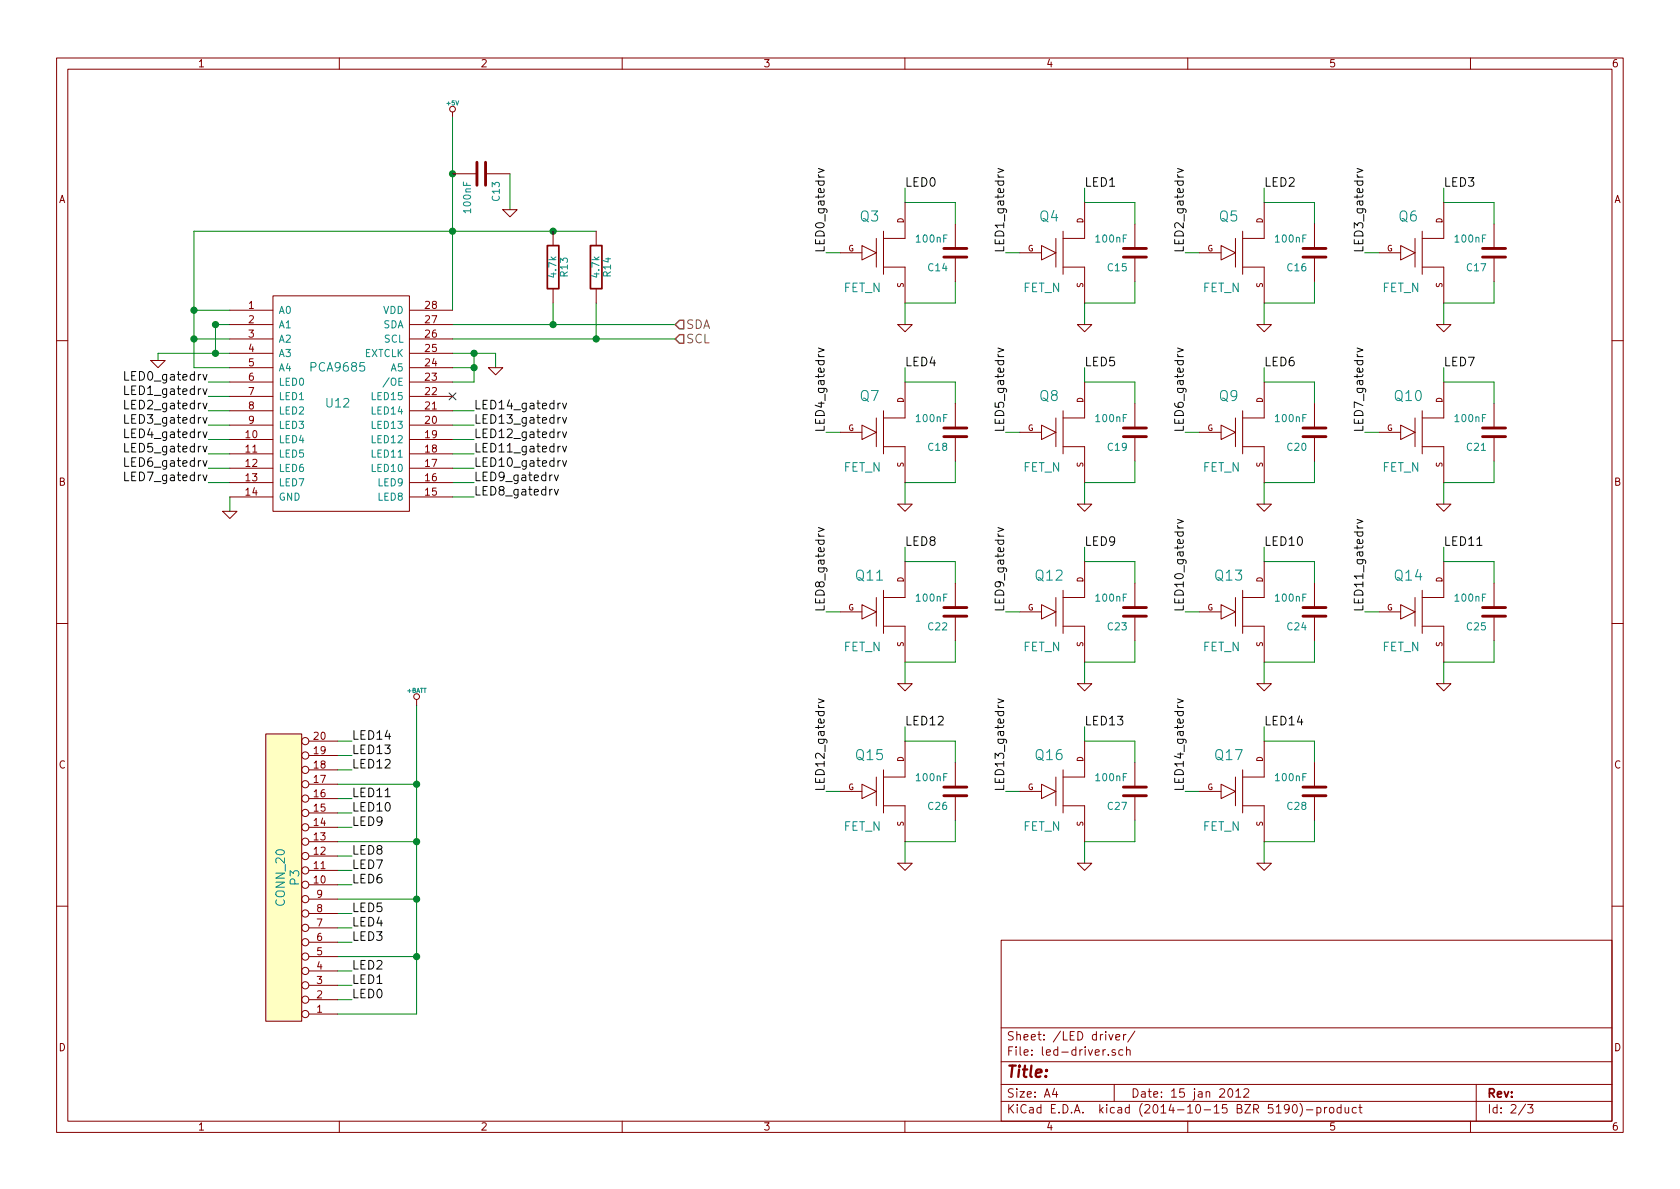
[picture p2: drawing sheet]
<svg xmlns="http://www.w3.org/2000/svg" width="297mm" height="210mm" viewBox="0 0 297 210" stroke-linecap="round" stroke-linejoin="round" font-family="sans-serif">
<g fill="none" stroke="#840000" stroke-width=".18">
<path d="M10 10.3h277v189.9h-277zM12 12.2h273v186.1h-273zM60 10.3v1.9M80 19.8v.8M110 10.3v1.9M160 10.3v1.9M210 10.3v1.9M260 10.3v1.9M80 30.7h4.3M85.9 30.7h4.3M88.9 37.1h2.5l-1.2 1.2zM160 35.8v6.4h-3.8"/>
<path d="M168.9 39.6v4.3M191.8 35.8v6.4h-3.8M200.7 39.6v4.3M223.5 35.8v6.4h-3.8M232.4 39.6v4.3M255.3 35.8v6.4h-3.8M264.2 39.6v4.3M40.6 54.9h7.7M40.6 57.4h7.7M40.6 59.9h7.7M48.3 52.3h24.1v38.1h-24.1zM72.4 54.9h7.6"/>
<path d="M72.4 57.4h7.6M72.4 59.9h7.6M97.8 40.9v2.5M97.8 51v2.6M105.4 40.9v2.5M105.4 51v2.6M148.6 44.7h3.8M152.4 43.4l2.5 1.3-2.5 1.3zM154.9 42.2v5M156.2 47.2h3.8v6.4M156.2 40.9v7.6M158.7 57.4h2.6l-1.3 1.3z"/>
<path d="M168.9 45.5v4.3M180.3 44.7h3.8M184.1 43.4l2.6 1.3-2.6 1.3zM186.7 42.2v5M188 40.9v7.6M188 47.2h3.8v6.4M190.5 57.4h2.5l-1.2 1.3zM200.7 45.5v4.3M212.1 44.7h3.8M215.9 43.4l2.5 1.3-2.5 1.3zM218.4 42.2v5M219.7 40.9v7.6"/>
<path d="M219.7 47.2h3.8v6.4M222.2 57.4h2.6l-1.3 1.3zM232.4 45.5v4.3M243.8 44.7h3.8M247.6 43.4l2.6 1.3-2.6 1.3zM250.2 42.2v5M251.5 40.9v7.6M251.5 47.2h3.8v6.4M254 57.4h2.5l-1.2 1.3zM264.2 45.5v4.3M10 60.2h2M26.7 63.7h2.5l-1.3 1.3z"/>
<path d="M40.6 62.5h7.7M40.6 65h7.7M40.6 67.6h7.7M40.6 70.1h7.7M40.6 72.6h7.7M40.6 75.2h7.7M40.6 77.7h7.7M72.4 62.5h7.6M72.4 65h7.6M72.4 67.6h7.6M72.4 70.1h7.6M72.4 72.6h7.6"/>
<path d="M72.4 75.2h7.6M72.4 77.7h7.6M86.4 65h2.5l-1.3 1.3zM148.6 76.4h3.8M152.4 75.2l2.5 1.2-2.5 1.3zM154.9 73.9v5.1M156.2 79h3.8v6.3M156.2 72.6v7.7M160 67.6v6.3h-3.8M168.9 71.4v4.3M168.9 77.2v4.3M180.3 76.4h3.8"/>
<path d="M184.1 75.2l2.6 1.2-2.6 1.3zM186.7 73.9v5.1M188 79h3.8v6.3M188 72.6v7.7M191.8 67.6v6.3h-3.8M200.7 71.4v4.3M200.7 77.2v4.3M212.1 76.4h3.8M215.9 75.2l2.5 1.2-2.5 1.3zM218.4 73.9v5.1M219.7 79h3.8v6.3M219.7 72.6v7.7"/>
<path d="M223.5 67.6v6.3h-3.8M232.4 71.4v4.3M232.4 77.2v4.3M243.8 76.4h3.8M247.6 75.2l2.6 1.2-2.6 1.3zM250.2 73.9v5.1M251.5 72.6v7.7M251.5 79h3.8v6.3M255.3 67.6v6.3h-3.8M264.2 71.4v4.3M264.2 77.2v4.3M285 60.2h2"/>
<path d="M39.4 90.4h2.5l-1.3 1.3zM40.6 80.3h7.7M40.6 82.8h7.7M40.6 85.3h7.7M40.6 87.9h7.7M72.4 80.3h7.6M72.4 82.8h7.6M72.4 85.3h7.6M72.4 87.9h7.6M158.7 89.1h2.6l-1.3 1.3zM160 99.3v6.4h-3.8M190.5 89.1h2.5l-1.2 1.3z"/>
<path d="M191.8 99.3v6.4h-3.8M222.2 89.1h2.6l-1.3 1.3zM223.5 99.3v6.4h-3.8M254 89.1h2.5l-1.2 1.3zM255.3 99.3v6.4h-3.8M10 110.3h2M148.6 108.2h3.8M152.4 106.9l2.5 1.3-2.5 1.3zM154.9 105.7v5M156.2 110.7h3.8v6.4M156.2 104.4v7.6M168.9 103.1v4.3"/>
<path d="M168.9 109v4.3M180.3 108.2h3.8M184.1 106.9l2.6 1.3-2.6 1.3zM186.7 105.7v5M188 104.4v7.6M188 110.7h3.8v6.4M200.7 103.1v4.3M200.7 109v4.3M212.1 108.2h3.8M215.9 106.9l2.5 1.3-2.5 1.3zM218.4 105.7v5M219.7 104.4v7.6"/>
<path d="M219.7 110.7h3.8v6.4M232.4 103.1v4.3M232.4 109v4.3M243.8 108.2h3.8M247.6 106.9l2.6 1.3-2.6 1.3zM250.2 105.7v5M251.5 104.4v7.6M251.5 110.7h3.8v6.4M264.2 103.1v4.3M264.2 109v4.3M285 110.3h2M47 129.8h6.3v50.8h-6.3z"/>
<path d="M54.6 131.1h5.1M54.6 138.7h5.1M54.6 136.1h5.1M54.6 133.6h5.1M73.7 123.7v1M148.6 139.9h3.8M152.4 138.7l2.5 1.2-2.5 1.3zM154.9 137.4v5.1M156.2 136.1v7.7M158.7 120.9h2.6l-1.3 1.3zM160 131.1v6.3h-3.8M168.9 134.9v4.3"/>
<path d="M180.3 139.9h3.8M184.1 138.7l2.6 1.2-2.6 1.3zM186.7 137.4v5.1M188 136.1v7.7M190.5 120.9h2.5l-1.2 1.3zM191.8 131.1v6.3h-3.8M200.7 134.9v4.3M212.1 139.9h3.8M215.9 138.7l2.5 1.2-2.5 1.3zM218.4 137.4v5.1M219.7 136.1v7.7M222.2 120.9h2.6l-1.3 1.3z"/>
<path d="M223.5 131.1v6.3h-3.8M232.4 134.9v4.3M254 120.9h2.5l-1.2 1.3zM54.6 159h5.1M54.6 156.5h5.1M54.6 153.9h5.1M54.6 151.4h5.1M54.6 148.8h5.1M54.6 146.3h5.1M54.6 143.8h5.1M54.6 141.2h5.1M156.2 142.5h3.8v6.3"/>
<path d="M158.7 152.6h2.6l-1.3 1.3zM168.9 140.7v4.3M188 142.5h3.8v6.3M190.5 152.6h2.5l-1.2 1.3zM200.7 140.7v4.3M219.7 142.5h3.8v6.3M222.2 152.6h2.6l-1.3 1.3zM232.4 140.7v4.3M10 160.2h2M54.6 179.3h5.1M54.6 176.8h5.1M54.6 174.2h5.1"/>
<path d="M54.6 171.7h5.1M54.6 169.2h5.1M54.6 166.6h5.1M54.6 164.1h5.1M54.6 161.5h5.1M177 166.3h108v32h-108zM285 160.2h2M60 198.3v1.9M110 198.3v1.9M160 198.3v1.9M177 194.8h108M177 191.8h108"/>
<path d="M177 187.8h108M177 181.8h108M186.4 192.5l-.3 1h.9M186.8 193v1M196 186.5v.1M196.1 182.9l.3 1 .4-1M197 191.8v3M197.2 185.7a.37 .37 0 0 0-.6 .1l.1 .2 .5 .2 .1 .1-.3 .3-.4-.1M197.3 183.4l.7-.1-.1-.3-.4-.1-.2 .2 .1 .7h.5M198.5 185.7l-.4-.1-.3 .3 .1 .6 .2 .1 .4-.1M198.7 182.9v1M199.1 182.9l-.4 .3"/>
<path d="M199.2 185.7l.2-.1 .4 .1v.9M199.2 185.1v1.5M200.7 182.3l-1.3 2M210 198.3v1.9M217.2 192.7l.2-.2a.81 .81 0 0 1 .6 .6 .81 .81 0 0 1-.2 .8l-.2 .1a.79 .79 0 0 1-.4-1.3zM218.5 193l.4-.5v1.5M218.5 194h.9M219.9 192.7l.3-.2h.3l.3 .5-.9 1h.9M227.9 196l-.2 .3h-.3l-.3-.3v-.4l.1-.2 .5-.1 .2 .2a1.19 1.19 0 0 1-.2 1.2l-.5 .1M228.7 195.4l.2-.1a.81 .81 0 0 1 .5 .6 .81 .81 0 0 1-.2 .8l-.2 .1a.8 .8 0 0 1-.6-.6 .8 .8 0 0 1 .3-.8zM229.8 195.1a1.71 1.71 0 0 1 0 2.3M231 196.3h1.1"/>
<path d="M232.8 195.9l.5-.1 .3 .3-.2 .6h-.6M232.8 195.8v1.5M234.2 195.8v1M234.6 195.8l-.4 .3M235.1 196l.2-.2 .5 .2v.5l-.1 .2-.4 .1-.2-.1zM237.1 195.9l-.4-.1-.3 .3 .1 .6 .2 .1 .4-.1M237.1 195.3v1.5M237.8 195.8l.1 .9 .4 .1 .2-.1M238.5 195.8v1M239.8 195.9l-.4-.1-.3 .3 .1 .6 .2 .1 .4-.1M240.3 195.8h.5M240.5 195.3v1.3l.3 .2"/>
<path d="M260 198.3v1.9M261 191.8v6.5M269.7 195.2l-1.2 2M270.1 195.3h.9l-.5 .6 .5 .1v.7l-.2 .1-.7-.1"/>
<circle cx="80" cy="19.3" r=".51"/>
<circle cx="54" cy="138.7" r=".63"/>
<circle cx="54" cy="136.1" r=".63"/>
<circle cx="54" cy="131.1" r=".63"/>
<circle cx="54" cy="133.6" r=".63"/>
<circle cx="73.7" cy="123.2" r=".51"/>
<circle cx="54" cy="151.4" r=".63"/>
<circle cx="54" cy="156.5" r=".63"/>
<circle cx="54" cy="153.9" r=".63"/>
<circle cx="54" cy="148.8" r=".63"/>
<circle cx="54" cy="143.8" r=".63"/>
<circle cx="54" cy="141.2" r=".63"/>
<circle cx="54" cy="159" r=".63"/>
<circle cx="54" cy="146.3" r=".63"/>
<circle cx="54" cy="169.2" r=".63"/>
<circle cx="54" cy="166.6" r=".63"/>
<circle cx="54" cy="171.7" r=".63"/>
<circle cx="54" cy="164.1" r=".63"/>
<circle cx="54" cy="161.5" r=".63"/>
<circle cx="54" cy="179.3" r=".63"/>
<circle cx="54" cy="176.8" r=".63"/>
<circle cx="54" cy="174.2" r=".63"/>
</g>
<g fill="none" stroke="#008400" stroke-width=".18">
<path d="M80 20.6v34.3M90.2 30.7v6.4M160 33.3v2.5h8.9v3.8M191.8 33.3v2.5h8.9v3.8M223.5 33.3v2.5h8.9v3.8M255.3 33.3v2.5h8.9v3.8M34.3 59.9h6.3M34.3 54.9h6.3M40.6 57.4h-2.5v5.1M80 59.9h39.4M80 57.4h39.4M97.8 53.6v3.8"/>
<path d="M105.4 40.9h-71.1v24.1h6.3M105.4 53.6v6.3M146 44.7h2.6M168.9 49.8v3.8h-8.9v3.8M177.8 44.7h2.5M200.7 49.8v3.8h-8.9v3.8M209.5 44.7h2.6M232.4 49.8v3.8h-8.9v3.8M241.3 44.7h2.5M264.2 49.8v3.8h-8.9v3.8M36.8 67.6h3.8M36.8 77.7h3.8"/>
<path d="M36.8 75.2h3.8M36.8 72.6h3.8M36.8 70.1h3.8M40.6 62.5h-12.7v1.2M80 77.7h3.8M80 75.2h3.8M80 72.6h3.8M80 62.5h7.6v2.5M80 65h3.8M83.8 62.5v5.1h-3.8M146 76.4h2.6M160 65v2.6h8.9v3.8"/>
<path d="M177.8 76.4h2.5M191.8 65v2.6h8.9v3.8M209.5 76.4h2.6M223.5 65v2.6h8.9v3.8M241.3 76.4h2.5M255.3 65v2.6h8.9v3.8M36.8 85.3h3.8M36.8 82.8h3.8M36.8 80.3h3.8M40.6 87.9v2.5M80 85.3h3.8M80 87.9h3.8"/>
<path d="M80 82.8h3.8M80 80.3h3.8M160 96.8v2.5h8.9v3.8M168.9 81.5v3.8h-8.9v3.8M191.8 96.8v2.5h8.9v3.8M200.7 81.5v3.8h-8.9v3.8M223.5 96.8v2.5h8.9v3.8M232.4 81.5v3.8h-8.9v3.8M255.3 96.8v2.5h8.9v3.8M264.2 81.5v3.8h-8.9v3.8M146 108.2h2.6M168.9 113.3v3.8h-8.9v3.8"/>
<path d="M177.8 108.2h2.5M200.7 113.3v3.8h-8.9v3.8M209.5 108.2h2.6M232.4 113.3v3.8h-8.9v3.8M241.3 108.2h2.5M264.2 113.3v3.8h-8.9v3.8M59.7 131.1h2.5M59.7 133.6h2.5M59.7 136.1h2.5M59.7 138.7h14M73.7 124.7v54.6h-14M146 139.9h2.6"/>
<path d="M160 128.5v2.6h8.9v3.8M177.8 139.9h2.5M191.8 128.5v2.6h8.9v3.8M209.5 139.9h2.6M223.5 128.5v2.6h8.9v3.8M59.7 148.8h14M59.7 153.9h2.5M59.7 146.3h2.5M59.7 141.2h2.5M59.7 143.8h2.5M59.7 151.4h2.5M59.7 156.5h2.5"/>
<path d="M59.7 159h14M168.9 145v3.8h-8.9v3.8M200.7 145v3.8h-8.9v3.8M232.4 145v3.8h-8.9v3.8M59.7 169.2h14M59.7 174.2h2.5M59.7 166.6h2.5M59.7 161.5h2.5M59.7 164.1h2.5M59.7 171.7h2.5M59.7 176.8h2.5"/>
</g>
<g fill="#008400" stroke="#008400" stroke-width=".25">
<circle cx="73.7" cy="169.2" r=".51"/>
<circle cx="73.7" cy="148.8" r=".51"/>
<circle cx="83.8" cy="65" r=".51"/>
<circle cx="83.8" cy="62.5" r=".51"/>
<circle cx="38.1" cy="62.5" r=".51"/>
<circle cx="34.3" cy="59.9" r=".51"/>
<circle cx="80" cy="30.7" r=".51"/>
<circle cx="80" cy="40.9" r=".51"/>
<circle cx="105.4" cy="59.9" r=".51"/>
<circle cx="97.8" cy="57.4" r=".51"/>
<circle cx="97.8" cy="40.9" r=".51"/>
<circle cx="34.3" cy="54.9" r=".51"/>
<circle cx="38.1" cy="57.4" r=".51"/>
<circle cx="73.7" cy="138.7" r=".51"/>
<circle cx="73.7" cy="159" r=".51"/>
</g>
<g fill="none" stroke="#000" stroke-width=".18">
<path d="M144.7 29.8l1 .3-1 .4M176.5 29.8l1 .3-1 .4M208.2 29.8l1 .3-1 .4M240 29.8l1 .3-1 .4M99.5 78.9l.3 1 .4-1M99.5 76.4l.3 1 .4-1M99.5 73.8l.3 1 .4-1M99.5 71.3l.3 1 .4-1M144.7 61.5l1 .4-1 .3M176.5 61.5l1 .4-1 .3M208.2 61.5l1 .4-1 .3M240 61.5l1 .4-1 .3"/>
<path d="M98 86.5l.4 1 .3-1M98 84l.4 1 .3-1M99.5 81.5l.3 1 .4-1M144.7 93.3l1 .3-1 .4M176.5 93.3l1 .3-1 .4M208.2 91.8l1 .4-1 .4M240 91.8l1 .4-1 .4M144.7 123.6l1 .3-1 .4M176.5 123.6l1 .3-1 .4M208.2 123.6l1 .3-1 .4"/>
</g>
<path d="M79.4 69.5l1.2 1.2M80.6 69.5l-1.2 1.2" fill="none" stroke="#000084" stroke-width=".18"/>
<path d="M47 129.8h6.3v50.8h-6.3z" fill="#ffffc2" stroke="#ffffc2" stroke-width=".25"/>
<path d="M119.4 59.9l.7-.7h.8v1.5h-.8zM119.4 57.4l.7-.8h.8v1.6h-.8z" fill="none" stroke="#848400" stroke-width=".25"/>
<g fill="none" stroke="#840000" stroke-width=".51">
<path d="M84.3 28.7v4.1M85.9 28.7v4.1M166.9 43.9h4M166.9 45.5h4M198.6 43.9h4.1M198.6 45.5h4.1M230.4 43.9h4M230.4 45.5h4M262.1 43.9h4.1M262.1 45.5h4.1M166.9 75.7h4M166.9 77.2h4"/>
<path d="M198.6 75.7h4.1M198.6 77.2h4.1M230.4 75.7h4M230.4 77.2h4M262.1 75.7h4.1M262.1 77.2h4.1M166.9 107.4h4M166.9 109h4M198.6 107.4h4.1M198.6 109h4.1M230.4 107.4h4M230.4 109h4"/>
<path d="M262.1 107.4h4.1M262.1 109h4.1M166.9 139.2h4M198.6 139.2h4.1M230.4 139.2h4M166.9 140.7h4M198.6 140.7h4.1M230.4 140.7h4"/>
</g>
<path d="M96.8 43.4h2v7.6h-2zM104.4 43.4h2v7.6h-2z" fill="none" stroke="#840000" stroke-width=".3"/>
<text font-size="2.8" fill="#840000" x="178" y="190.5">Title:</text>
<g font-size="2.5" fill="#008484">
<text x="152.1" y="39.2">Q3</text>
<text x="183.8" y="39.2">Q4</text>
<text x="215.6" y="39.2">Q5</text>
<text x="247.3" y="39.2">Q6</text>
<text x="152.1" y="70.9">Q7</text>
<text x="183.8" y="70.9">Q8</text>
<text x="215.6" y="70.9">Q9</text>
<text x="246.7" y="70.9">Q10</text>
<text x="151.4" y="102.7">Q11</text>
<text x="183.2" y="102.7">Q12</text>
<text x="214.9" y="102.7">Q13</text>
<text x="246.7" y="102.7">Q14</text>
<text x="151.4" y="134.4">Q15</text>
<text x="183.2" y="134.4">Q16</text>
<text x="214.9" y="134.4">Q17</text>
</g>
<g font-size="2.1">
<text x="160" y="33">LED0</text>
<text x="191.8" y="33">LED1</text>
<text x="223.5" y="33">LED2</text>
<text x="255.3" y="33">LED3</text>
<text x="145.8" y="44.7" transform="rotate(-90 145.8 44.7)">LED0_gatedrv</text>
<text x="177.5" y="44.7" transform="rotate(-90 177.5 44.7)">LED1_gatedrv</text>
<text x="209.3" y="44.7" transform="rotate(-90 209.3 44.7)">LED2_gatedrv</text>
<text x="241" y="44.7" transform="rotate(-90 241 44.7)">LED3_gatedrv</text>
<text x="160" y="64.8">LED4</text>
<text x="191.8" y="64.8">LED5</text>
<text x="223.5" y="64.8">LED6</text>
<text x="255.3" y="64.8">LED7</text>
<text x="22.6" y="69.8">LED1_gatedrv</text>
<text x="22.6" y="67.3">LED0_gatedrv</text>
<text x="22.6" y="77.5">LED4_gatedrv</text>
<text x="22.6" y="74.9">LED3_gatedrv</text>
<text x="22.6" y="72.4">LED2_gatedrv</text>
<text x="83.8" y="77.5">LED12_gatedrv</text>
<text x="83.8" y="74.9">LED13_gatedrv</text>
<text x="83.8" y="72.4">LED14_gatedrv</text>
<text x="145.8" y="76.4" transform="rotate(-90 145.8 76.4)">LED4_gatedrv</text>
<text x="177.5" y="76.4" transform="rotate(-90 177.5 76.4)">LED5_gatedrv</text>
<text x="209.3" y="76.4" transform="rotate(-90 209.3 76.4)">LED6_gatedrv</text>
<text x="241" y="76.4" transform="rotate(-90 241 76.4)">LED7_gatedrv</text>
<text x="22.6" y="82.5">LED6_gatedrv</text>
<text x="22.6" y="80">LED5_gatedrv</text>
<text x="83.8" y="82.5">LED10_gatedrv</text>
<text x="83.8" y="80">LED11_gatedrv</text>
<text x="22.6" y="85.1">LED7_gatedrv</text>
<text x="83.8" y="87.6">LED8_gatedrv</text>
<text x="83.8" y="85.1">LED9_gatedrv</text>
<text x="160" y="96.5">LED8</text>
<text x="191.8" y="96.5">LED9</text>
<text x="223.5" y="96.5">LED10</text>
<text x="255.3" y="96.5">LED11</text>
<text x="145.8" y="108.2" transform="rotate(-90 145.8 108.2)">LED8_gatedrv</text>
<text x="177.5" y="108.2" transform="rotate(-90 177.5 108.2)">LED9_gatedrv</text>
<text x="209.3" y="108.2" transform="rotate(-90 209.3 108.2)">LED10_gatedrv</text>
<text x="241" y="108.2" transform="rotate(-90 241 108.2)">LED11_gatedrv</text>
<text x="62.2" y="130.8">LED14</text>
<text x="160" y="128.3">LED12</text>
<text x="191.8" y="128.3">LED13</text>
<text x="223.5" y="128.3">LED14</text>
<text x="62.2" y="133.3">LED13</text>
<text x="62.2" y="135.9">LED12</text>
<text x="62.2" y="141">LED11</text>
<text x="62.2" y="143.5">LED10</text>
<text x="145.8" y="139.9" transform="rotate(-90 145.8 139.9)">LED12_gatedrv</text>
<text x="177.5" y="139.9" transform="rotate(-90 177.5 139.9)">LED13_gatedrv</text>
<text x="209.3" y="139.9" transform="rotate(-90 209.3 139.9)">LED14_gatedrv</text>
<text x="62.2" y="146">LED9</text>
<text x="62.2" y="151.1">LED8</text>
<text x="62.2" y="153.7">LED7</text>
<text x="62.2" y="156.2">LED6</text>
<text x="62.2" y="161.3">LED5</text>
<text x="62.2" y="163.8">LED4</text>
<text x="62.2" y="166.4">LED3</text>
<text x="62.2" y="171.4">LED2</text>
<text x="62.2" y="174">LED1</text>
<text x="62.2" y="176.5">LED0</text>
</g>
<g font-size="2.1" fill="#008484">
<text x="149.1" y="51.7">FET_N</text>
<text x="180.9" y="51.7">FET_N</text>
<text x="212.6" y="51.7">FET_N</text>
<text x="244.4" y="51.7">FET_N</text>
<text x="55.1" y="65.7">PCA9685</text>
<text x="57.8" y="72.1">U12</text>
<text x="149.1" y="83.4">FET_N</text>
<text x="180.9" y="83.4">FET_N</text>
<text x="212.6" y="83.4">FET_N</text>
<text x="244.4" y="83.4">FET_N</text>
<text x="149.1" y="115.2">FET_N</text>
<text x="180.9" y="115.2">FET_N</text>
<text x="212.6" y="115.2">FET_N</text>
<text x="244.4" y="115.2">FET_N</text>
<text x="149.1" y="146.9">FET_N</text>
<text x="180.9" y="146.9">FET_N</text>
<text x="212.6" y="146.9">FET_N</text>
<text x="50.4" y="160.1" transform="rotate(-90 50.4 160.1)">CONN_20</text>
<text x="52.9" y="156.5" transform="rotate(-90 52.9 156.5)">P3</text>
</g>
<g font-size="2.1" fill="#848400">
<text x="121.3" y="58.2">SDA</text>
<text x="121.3" y="60.7">SCL</text>
</g>
<g font-size="2.1" fill="#840000">
<text x="178" y="184">Sheet: /LED driver/</text>
<text x="178" y="186.7">File: led-driver.sch</text>
<text x="178" y="196.9">KiCad E.D.A. kicad (2014-10-15 BZR 5190)-product</text>
<text x="178" y="194.1">Size: A4</text>
<text x="200" y="194.1">Date: 15 jan 2012</text>
<text x="263" y="194.1">Rev:</text>
<text x="263" y="196.9">Id: 2/3</text>
</g>
<g font-size="1.8" fill="#840000">
<text x="35" y="11.9">1</text>
<text x="85" y="11.9">2</text>
<text x="135" y="11.9">3</text>
<text x="185" y="11.9">4</text>
<text x="235" y="11.9">5</text>
<text x="285" y="11.9">6</text>
<text x="10.4" y="35.9">A</text>
<text x="285.4" y="35.9">A</text>
<text x="44" y="54.6">1</text>
<text x="44" y="57.1">2</text>
<text x="44" y="59.7">3</text>
<text x="75.2" y="59.7">26</text>
<text x="75.2" y="57.1">27</text>
<text x="75.2" y="54.6">28</text>
<text x="44" y="62.2">4</text>
<text x="44" y="64.8">5</text>
<text x="75.2" y="64.8">24</text>
<text x="75.2" y="62.2">25</text>
<text x="44" y="67.3">6</text>
<text x="44" y="69.8">7</text>
<text x="75.2" y="69.8">22</text>
<text x="75.2" y="67.3">23</text>
<text x="43.5" y="77.5">10</text>
<text x="44" y="72.4">8</text>
<text x="44" y="74.9">9</text>
<text x="75.2" y="74.9">20</text>
<text x="75.2" y="72.4">21</text>
<text x="75.2" y="77.5">19</text>
<text x="43.5" y="80">11</text>
<text x="43.5" y="82.5">12</text>
<text x="75.2" y="82.5">17</text>
<text x="75.2" y="80">18</text>
<text x="10.4" y="85.9">B</text>
<text x="43.5" y="85.1">13</text>
<text x="43.5" y="87.6">14</text>
<text x="75.2" y="87.6">15</text>
<text x="75.2" y="85.1">16</text>
<text x="285.4" y="85.9">B</text>
<text x="55.5" y="130.8">20</text>
<text x="10.4" y="135.9">C</text>
<text x="55.5" y="135.9">18</text>
<text x="55.5" y="133.3">19</text>
<text x="285.4" y="135.9">C</text>
<text x="55.5" y="143.5">15</text>
<text x="55.5" y="141">16</text>
<text x="55.5" y="138.4">17</text>
<text x="55.5" y="148.6">13</text>
<text x="55.5" y="146">14</text>
<text x="55.5" y="153.7">11</text>
<text x="55.5" y="151.1">12</text>
<text x="55.5" y="156.2">10</text>
<text x="56" y="161.3">8</text>
<text x="56" y="158.7">9</text>
<text x="56" y="166.4">6</text>
<text x="56" y="163.8">7</text>
<text x="56" y="174">3</text>
<text x="56" y="171.4">4</text>
<text x="56" y="168.9">5</text>
<text x="56" y="179.1">1</text>
<text x="56" y="176.5">2</text>
<text x="10.4" y="185.9">D</text>
<text x="285.4" y="185.9">D</text>
<text x="35" y="199.9">1</text>
<text x="85" y="199.9">2</text>
<text x="135" y="199.9">3</text>
<text x="185" y="199.9">4</text>
<text x="235" y="199.9">5</text>
<text x="285" y="199.9">6</text>
</g>
<g font-size="1.8" fill="#008484">
<text x="88.3" y="35.5" transform="rotate(-90 88.3 35.5)">C13</text>
<text x="83.3" y="37.5" transform="rotate(-90 83.3 37.5)">100nF</text>
<text x="162.2" y="42.9">100nF</text>
<text x="164.2" y="47.9">C14</text>
<text x="193.9" y="42.9">100nF</text>
<text x="195.9" y="47.9">C15</text>
<text x="225.7" y="42.9">100nF</text>
<text x="227.7" y="47.9">C16</text>
<text x="257.4" y="42.9">100nF</text>
<text x="259.4" y="47.9">C17</text>
<text x="98.3" y="49" transform="rotate(-90 98.3 49)">4.7k</text>
<text x="100.4" y="48.9" transform="rotate(-90 100.4 48.9)">R13</text>
<text x="106" y="49" transform="rotate(-90 106 49)">4.7k</text>
<text x="108" y="48.9" transform="rotate(-90 108 48.9)">R14</text>
<text x="49.3" y="55.5">A0</text>
<text x="49.3" y="58">A1</text>
<text x="67.6" y="58">SDA</text>
<text x="67.6" y="55.5">VDD</text>
<text x="49.3" y="60.6">A2</text>
<text x="49.3" y="63.1">A3</text>
<text x="49.3" y="65.7">A4</text>
<text x="64.3" y="63.1">EXTCLK</text>
<text x="67.8" y="60.6">SCL</text>
<text x="69.1" y="65.7">A5</text>
<text x="49.3" y="68.2">LED0</text>
<text x="49.3" y="70.7">LED1</text>
<text x="65.9" y="70.7">LED15</text>
<text x="68.3" y="68.2">/OE</text>
<text x="49.3" y="73.3">LED2</text>
<text x="49.3" y="75.8">LED3</text>
<text x="65.9" y="75.8">LED13</text>
<text x="65.9" y="73.3">LED14</text>
<text x="162.2" y="74.6">100nF</text>
<text x="193.9" y="74.6">100nF</text>
<text x="225.7" y="74.6">100nF</text>
<text x="257.4" y="74.6">100nF</text>
<text x="49.3" y="78.4">LED4</text>
<text x="49.3" y="80.9">LED5</text>
<text x="49.3" y="83.4">LED6</text>
<text x="65.9" y="83.4">LED10</text>
<text x="65.9" y="80.9">LED11</text>
<text x="65.9" y="78.4">LED12</text>
<text x="164.2" y="79.7">C18</text>
<text x="195.9" y="79.7">C19</text>
<text x="227.7" y="79.7">C20</text>
<text x="259.4" y="79.7">C21</text>
<text x="49.3" y="86">LED7</text>
<text x="49.3" y="88.5">GND</text>
<text x="66.9" y="88.5">LED8</text>
<text x="66.9" y="86">LED9</text>
<text x="162.2" y="106.4">100nF</text>
<text x="193.9" y="106.4">100nF</text>
<text x="225.7" y="106.4">100nF</text>
<text x="257.4" y="106.4">100nF</text>
<text x="164.2" y="111.4">C22</text>
<text x="195.9" y="111.4">C23</text>
<text x="227.7" y="111.4">C24</text>
<text x="259.4" y="111.4">C25</text>
<text x="162.2" y="138.1">100nF</text>
<text x="164.2" y="143.2">C26</text>
<text x="193.9" y="138.1">100nF</text>
<text x="195.9" y="143.2">C27</text>
<text x="225.7" y="138.1">100nF</text>
<text x="227.7" y="143.2">C28</text>
</g>
<g font-size="1.4" fill="#840000">
<text x="159.8" y="39.5" transform="rotate(-90 159.8 39.5)">D</text>
<text x="191.5" y="39.5" transform="rotate(-90 191.5 39.5)">D</text>
<text x="223.3" y="39.5" transform="rotate(-90 223.3 39.5)">D</text>
<text x="255" y="39.5" transform="rotate(-90 255 39.5)">D</text>
<text x="150" y="44.4">G</text>
<text x="181.7" y="44.4">G</text>
<text x="213.5" y="44.4">G</text>
<text x="245.2" y="44.4">G</text>
<text x="159.8" y="50.9" transform="rotate(-90 159.8 50.9)">S</text>
<text x="191.5" y="50.9" transform="rotate(-90 191.5 50.9)">S</text>
<text x="223.3" y="50.9" transform="rotate(-90 223.3 50.9)">S</text>
<text x="255" y="50.9" transform="rotate(-90 255 50.9)">S</text>
<text x="159.8" y="71.2" transform="rotate(-90 159.8 71.2)">D</text>
<text x="191.5" y="71.2" transform="rotate(-90 191.5 71.2)">D</text>
<text x="223.3" y="71.2" transform="rotate(-90 223.3 71.2)">D</text>
<text x="255" y="71.2" transform="rotate(-90 255 71.2)">D</text>
<text x="150" y="76.2">G</text>
<text x="181.7" y="76.2">G</text>
<text x="213.5" y="76.2">G</text>
<text x="245.2" y="76.2">G</text>
<text x="159.8" y="82.6" transform="rotate(-90 159.8 82.6)">S</text>
<text x="191.5" y="82.6" transform="rotate(-90 191.5 82.6)">S</text>
<text x="223.3" y="82.6" transform="rotate(-90 223.3 82.6)">S</text>
<text x="255" y="82.6" transform="rotate(-90 255 82.6)">S</text>
<text x="150" y="107.9">G</text>
<text x="159.8" y="103" transform="rotate(-90 159.8 103)">D</text>
<text x="181.7" y="107.9">G</text>
<text x="191.5" y="103" transform="rotate(-90 191.5 103)">D</text>
<text x="213.5" y="107.9">G</text>
<text x="223.3" y="103" transform="rotate(-90 223.3 103)">D</text>
<text x="245.2" y="107.9">G</text>
<text x="255" y="103" transform="rotate(-90 255 103)">D</text>
<text x="159.8" y="114.4" transform="rotate(-90 159.8 114.4)">S</text>
<text x="191.5" y="114.4" transform="rotate(-90 191.5 114.4)">S</text>
<text x="223.3" y="114.4" transform="rotate(-90 223.3 114.4)">S</text>
<text x="255" y="114.4" transform="rotate(-90 255 114.4)">S</text>
<text x="159.8" y="134.7" transform="rotate(-90 159.8 134.7)">D</text>
<text x="191.5" y="134.7" transform="rotate(-90 191.5 134.7)">D</text>
<text x="223.3" y="134.7" transform="rotate(-90 223.3 134.7)">D</text>
<text x="150" y="139.7">G</text>
<text x="181.7" y="139.7">G</text>
<text x="213.5" y="139.7">G</text>
<text x="159.8" y="146.1" transform="rotate(-90 159.8 146.1)">S</text>
<text x="191.5" y="146.1" transform="rotate(-90 191.5 146.1)">S</text>
<text x="223.3" y="146.1" transform="rotate(-90 223.3 146.1)">S</text>
</g>
<g font-size="1.1" fill="#008484">
<text x="79" y="18.6">+5V</text>
<text x="71.9" y="122.5">+BATT</text>
</g>
</svg>
